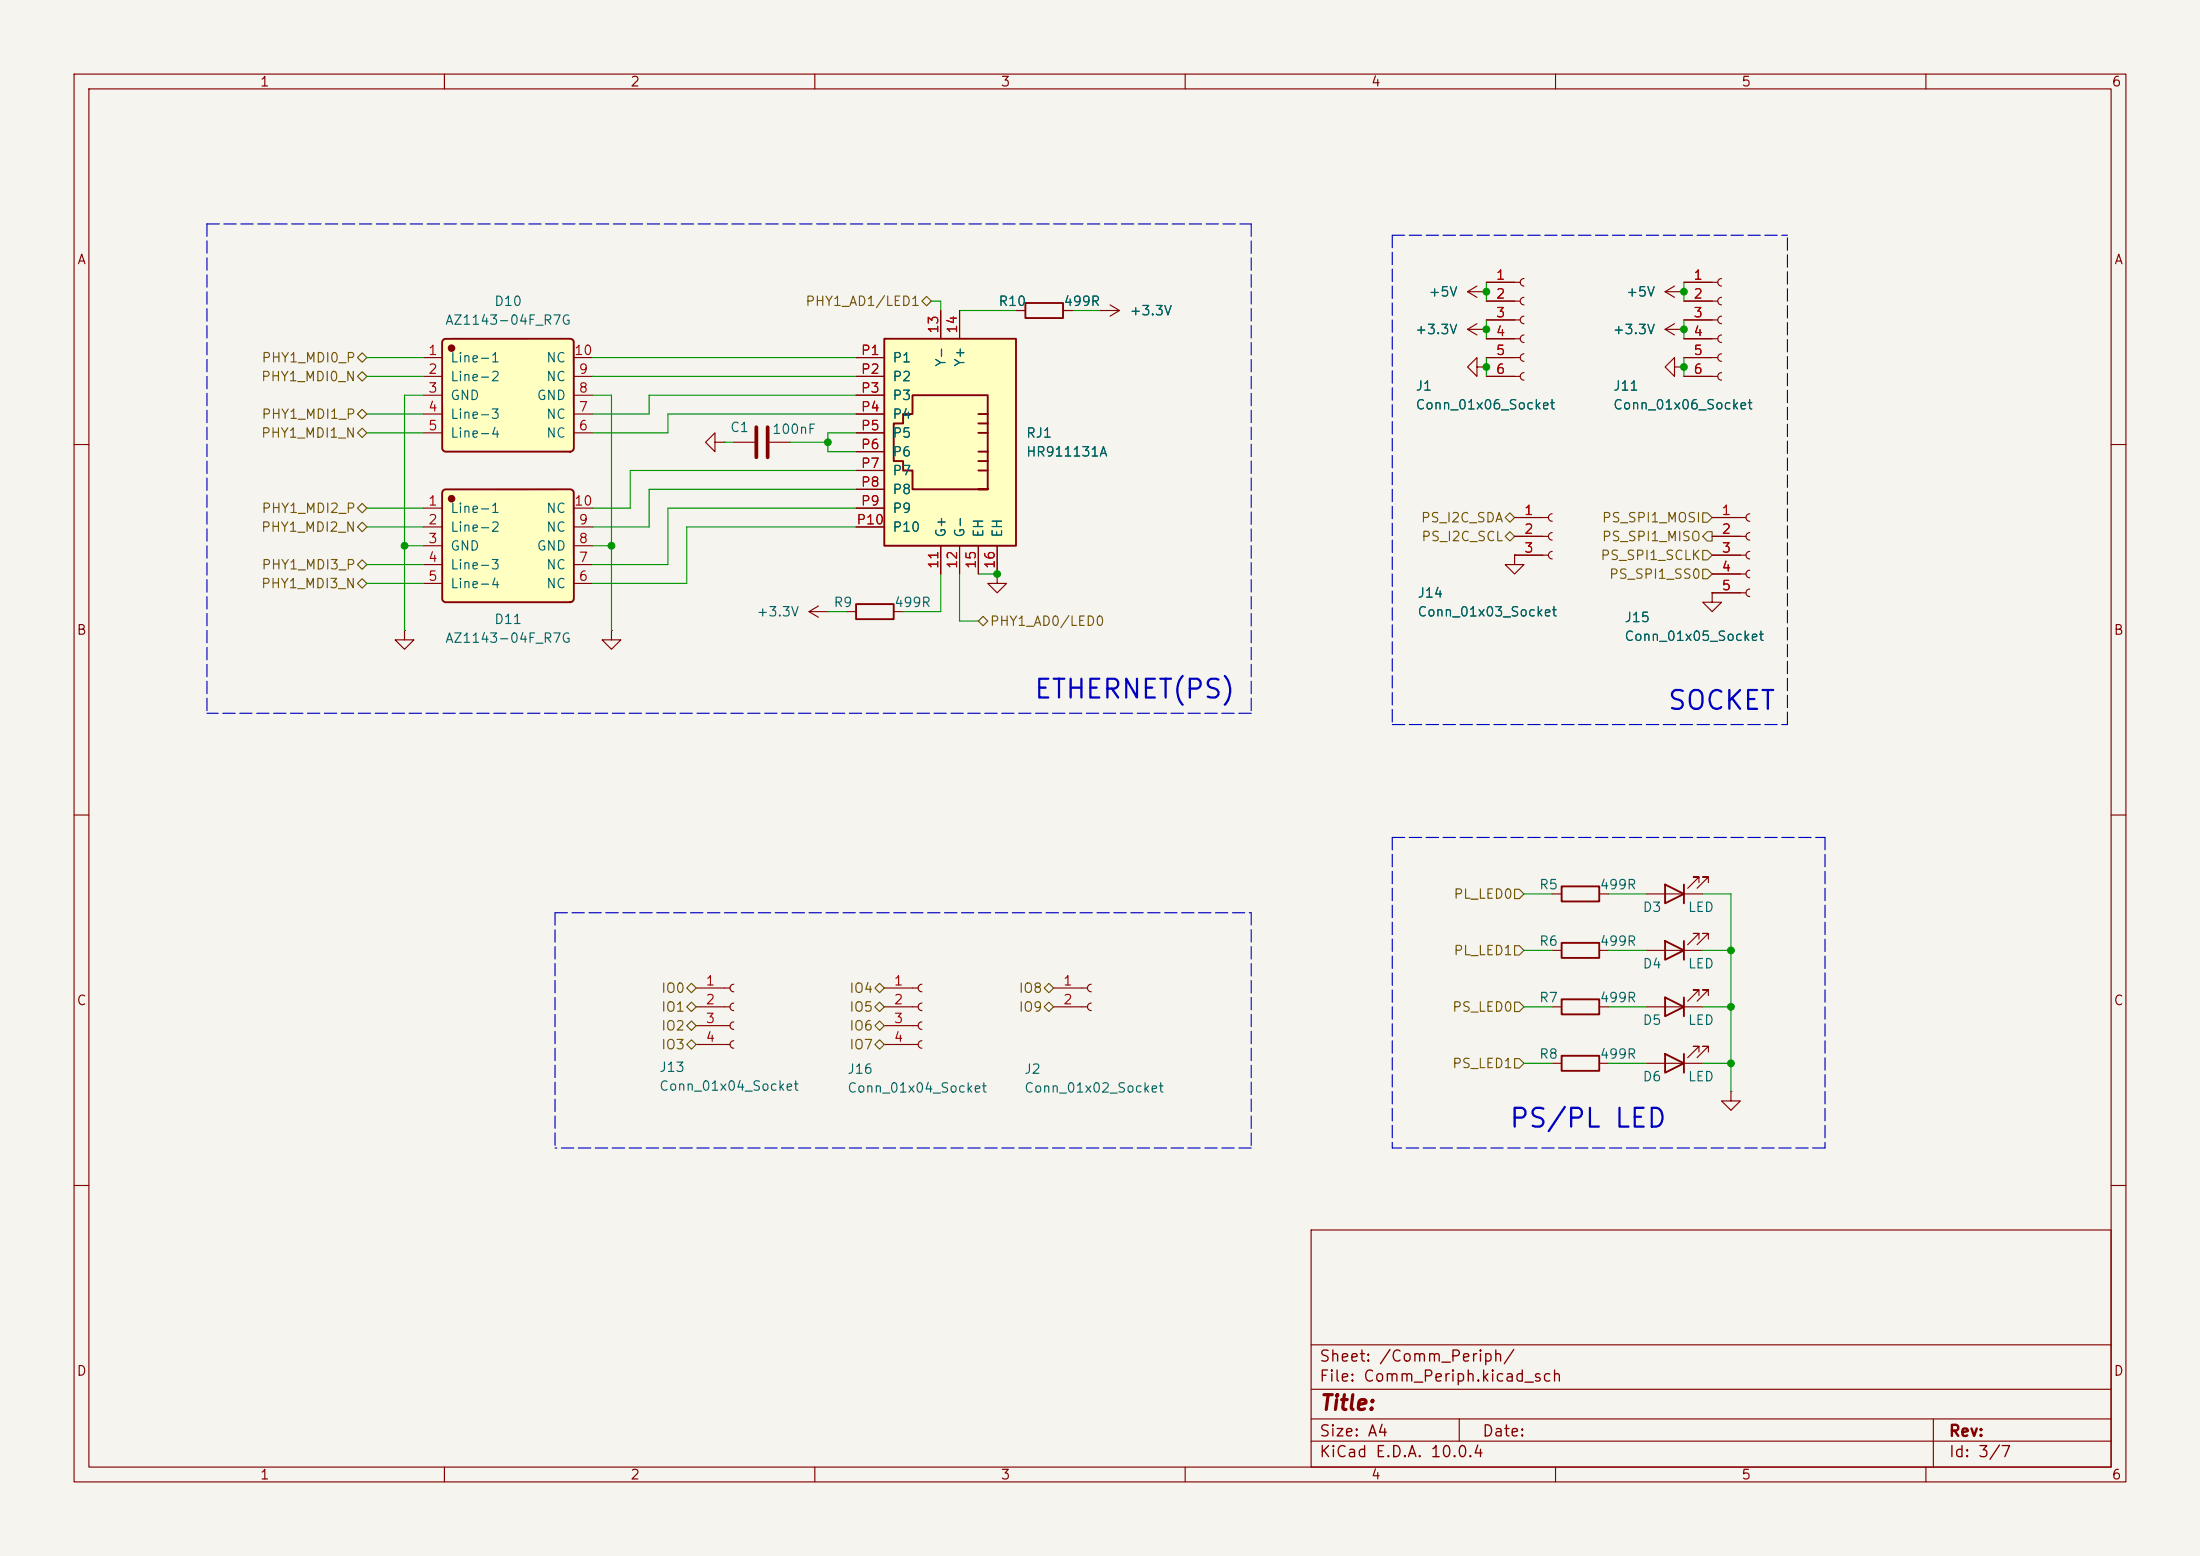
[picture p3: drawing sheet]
<svg xmlns="http://www.w3.org/2000/svg" width="297mm" height="210mm" viewBox="0 0 297 210" stroke-linecap="round" stroke-linejoin="round" font-family="sans-serif">
<path d="M0 0h297v210h-297z" fill="#f5f4ef" stroke="#f5f4ef" stroke-width=".14"/>
<g fill="none" stroke="#840000" stroke-width=".15">
<path d="M10 10h277v190h-277zM12 12h273v186h-273zM60 10v2M110 10v2M160 10v2M210 10v2M260 10v2M198.1 39.4l1.3 .7M198.1 39.4h2.6M199.4 38.6l-1.3 .8M200.7 39.4h.1M200.7 38.1h4.5"/>
<path d="M205.7 37.6a.51 .51 0 0 0-.5 .5 .51 .51 0 0 0 .5 .5M227.3 38.1h4.6M232.4 37.6a.51 .51 0 0 0-.5 .5 .51 .51 0 0 0 .5 .5M200.7 40.6h4.5M200.7 43.2h4.5M200.7 45.7h4.5M200.7 48.3h4.5M200.7 50.8h4.5M205.7 40.1a.51 .51 0 0 0-.5 .5 .51 .51 0 0 0 .5 .5M205.7 42.7a.51 .51 0 0 0-.5 .5 .51 .51 0 0 0 .5 .5M205.7 45.2a.51 .51 0 0 0-.5 .5 .51 .51 0 0 0 .5 .5M205.7 47.8a.51 .51 0 0 0-.5 .5 .51 .51 0 0 0 .5 .5"/>
<path d="M205.7 50.3a.51 .51 0 0 0-.5 .5 .51 .51 0 0 0 .5 .5M227.3 40.6h4.6M227.3 43.2h4.6M227.3 45.7h4.6M227.3 48.3h4.6M227.3 50.8h4.6M232.4 40.1a.51 .51 0 0 0-.5 .5 .51 .51 0 0 0 .5 .5M232.4 42.7a.51 .51 0 0 0-.5 .5 .51 .51 0 0 0 .5 .5M232.4 45.2a.51 .51 0 0 0-.5 .5 .51 .51 0 0 0 .5 .5M232.4 47.8a.51 .51 0 0 0-.5 .5 .51 .51 0 0 0 .5 .5M232.4 50.3a.51 .51 0 0 0-.5 .5 .51 .51 0 0 0 .5 .5M10 60h2"/>
<path d="M231.1 69.9h4.6M231.1 72.4h4.6M231.1 74.9h4.6M231.1 77.5h4.6M236.2 69.3a.51 .51 0 0 0-.5 .6 .51 .51 0 0 0 .5 .5M236.2 71.9a.51 .51 0 0 0-.5 .5 .51 .51 0 0 0 .5 .5M236.2 74.4a.51 .51 0 0 0-.5 .5 .51 .51 0 0 0 .5 .5M236.2 77a.51 .51 0 0 0-.5 .5 .51 .51 0 0 0 .5 .5M236.2 79.5a.51 .51 0 0 0-.5 .5 .51 .51 0 0 0 .5 .5M285 60h2M231.1 80v1.3h1.3l-1.3 1.3-1.2-1.3h1.2M231.1 80h.1"/>
<path d="M231.1 80h4.6M10 110h2M229.4 119.1v-.7h-.8h.8l-1.6 1.5M230.6 119.1v-.7h-.7h.7l-1.5 1.5M285 110h2M222.2 120.7h7.7M222.2 128.3h7.7M229.4 126.7v-.7h-.8h.8l-1.6 1.5M230.6 126.7v-.7h-.7h.7l-1.5 1.5M10 160h2M177 166h108v32h-108zM285 160h2"/>
<path d="M60 198v2M110 198v2M160 198v2M177 194.5h108M177 191.5h108M177 187.5h108M177 181.5h108M197 191.5v3M210 198v2M260 198v2M261 191.5v6.5"/>
</g>
<path d="M224.8 119.4l2.5 1.3-2.5 1.2zM227.3 119.4v2.5M224.8 127l2.5 1.3-2.5 1.2zM227.3 127v2.5" fill="none" stroke="#840000" stroke-width=".25"/>
<path d="M119.4 45.7h17.8v28h-17.8z" fill="#ffffc2"/>
<g fill="none" stroke="#840000" stroke-width=".25">
<path d="M119.4 45.7h17.8v28h-17.8zM132.1 55.9h1.2M132.1 57.2h1.2M132.1 58.4h1.2M138.4 40.9h5.1v2h-5.1zM132.1 61h1.2M132.1 62.2h1.2M132.1 63.5h1.2M132.1 66h1.2h-10.1v-2.5h-1.3v-1.3h-1.3v-5h1.3v-1.3h1.3v-2.6h10.1v12.7M115.6 81.5h5v2.1h-5zM210.8 119.6h5.1v2.1h-5.1zM210.8 127.3h5.1v2h-5.1z"/>
<path d="M210.8 134.9h5.1v2h-5.1zM224.8 134.6l2.5 1.3-2.5 1.3zM227.3 134.6v2.6M210.8 142.5h5.1v2h-5.1zM224.8 142.2l2.5 1.3-2.5 1.3zM227.3 142.2v2.6"/>
</g>
<g fill="none" stroke="#840000" stroke-width=".15">
<path d="M115.6 48.3h3.8M115.6 50.8h3.8M115.6 53.3h3.8M115.6 55.9h3.8M115.6 58.4h3.8M127 41.9v3.8M129.5 41.9v3.8M137.2 41.9h1.2M143.5 41.9h1.3M148.6 41.9h.1M148.6 41.9h2.5M149.9 41.1l1.2 .8"/>
<path d="M151.1 41.9l-1.2 .8M199.4 49.5v-1.2l-1.3 1.2 1.3 1.3v-1.3h1.3M200.7 49.5h.1M226.1 49.5v-1.2l-1.3 1.2 1.3 1.3v-1.3h1.2M227.3 49.5h.1M115.6 61h3.8M115.6 63.5h3.8M115.6 66h3.8M115.6 68.6h3.8M115.6 71.1h3.8M127 73.7v3.8M129.5 73.7v3.8"/>
<path d="M132.1 73.7v3.8M134.6 77.5v1.2h1.3l-1.3 1.3-1.3-1.3h1.3M134.6 77.5h.1M134.6 73.7v3.8M204.5 69.9h4.5M204.5 72.4h4.5M204.5 74.9h4.5M209.5 69.3a.51 .51 0 0 0-.5 .6 .51 .51 0 0 0 .5 .5M209.5 71.9a.51 .51 0 0 0-.5 .5 .51 .51 0 0 0 .5 .5M209.5 74.4a.51 .51 0 0 0-.5 .5 .51 .51 0 0 0 .5 .5M114.3 82.6h1.3M120.6 82.6h1.3"/>
<path d="M94 135.9h4.6M94 133.4h4.6M94 138.4h4.6M99.1 132.8a.51 .51 0 0 0-.5 .6 .51 .51 0 0 0 .5 .5M99.1 135.4a.51 .51 0 0 0-.5 .5 .51 .51 0 0 0 .5 .5M99.1 137.9a.51 .51 0 0 0-.5 .5 .51 .51 0 0 0 .5 .5M119.4 135.9h4.6M119.4 133.4h4.6M119.4 138.4h4.6M124.5 132.8a.51 .51 0 0 0-.5 .6 .51 .51 0 0 0 .5 .5M124.5 135.4a.51 .51 0 0 0-.5 .5 .51 .51 0 0 0 .5 .5M124.5 137.9a.51 .51 0 0 0-.5 .5 .51 .51 0 0 0 .5 .5"/>
<path d="M142.2 135.9h4.6M142.2 133.4h4.6M147.3 132.8a.51 .51 0 0 0-.5 .6 .51 .51 0 0 0 .5 .5M147.3 135.4a.51 .51 0 0 0-.5 .5 .51 .51 0 0 0 .5 .5M209.5 135.9h1.3M209.5 120.7h1.3M209.5 128.3h1.3M215.9 135.9h1.3M215.9 120.7h1.3M215.9 128.3h1.3M222.2 135.9h7.7M229.4 134.4v-.8h-.8h.8l-1.6 1.5"/>
<path d="M230.6 134.4v-.8h-.7h.7l-1.5 1.5M94 141h4.6M99.1 140.5a.51 .51 0 0 0-.5 .5 .51 .51 0 0 0 .5 .5M119.4 141h4.6M124.5 140.5a.51 .51 0 0 0-.5 .5 .51 .51 0 0 0 .5 .5M209.5 143.5h1.3M215.9 143.5h1.3M222.2 143.5h7.7M229.4 142v-.8h-.8h.8l-1.6 1.5M230.6 142v-.8h-.7h.7l-1.5 1.5M233.7 147.3v1.3h1.2l-1.2 1.3-1.3-1.3h1.3M233.7 147.3h.1"/>
</g>
<path d="M59.8 66.2l.3-.2h16.9l.3 .2 .2 .2v14.4a.51 .51 0 0 1-.5 .5h-16.8l-.4-.2-.1-.2v-14.4z" fill="#ffffc2"/>
<circle cx="61" cy="67.3" r=".38" fill="#840000" stroke="#840000" stroke-width=".25"/>
<path d="M59.8 66.2l.3-.2h16.9l.3 .2 .2 .2v14.4a.51 .51 0 0 1-.5 .5h-16.8l-.4-.2-.1-.2v-14.4z" fill="none" stroke="#840000" stroke-width=".25"/>
<path d="M57.1 68.6h2.6M57.1 71.1h2.6M57.1 73.7h2.6M57.1 76.2h2.6M57.1 78.7h2.6M77.5 68.6h2.5M77.5 71.1h2.5M77.5 73.7h2.5M77.5 76.2h2.5M77.5 78.7h2.5M54.6 85.1v1.3h1.3l-1.3 1.2-1.3-1.2h1.3M54.6 85.1h.1" fill="none" stroke="#840000" stroke-width=".15"/>
<path d="M59.8 45.9l.3-.2h16.9l.3 .2 .2 .2v14.4a.51 .51 0 0 1-.5 .5h-16.8l-.4-.2-.1-.2v-14.4z" fill="#ffffc2"/>
<circle cx="61" cy="47" r=".38" fill="#840000" stroke="#840000" stroke-width=".25"/>
<path d="M59.8 45.9l.3-.2h16.9l.3 .2 .2 .2v14.4a.51 .51 0 0 1-.5 .5h-16.8l-.4-.2-.1-.2v-14.4z" fill="none" stroke="#840000" stroke-width=".25"/>
<g fill="none" stroke="#840000" stroke-width=".15">
<path d="M200.7 39.4h.1M200.7 38.1h3.8M224.8 39.4l1.3 .7M224.8 39.4h2.5M226.1 38.6l-1.3 .8M227.3 39.4h.1M227.3 38.1h3.8M57.1 48.3h2.6M57.1 50.8h2.6M57.1 53.3h2.6M57.1 55.9h2.6M57.1 58.4h2.6"/>
<path d="M77.5 48.3h2.5M77.5 50.8h2.5M77.5 53.3h2.5M77.5 55.9h2.5M77.5 58.4h2.5M96.5 59.7v-1.3l-1.3 1.3 1.3 1.3v-1.3h1.3M97.8 59.7h.1M99.1 59.7h2.8M103.9 59.7h2.8M115.6 48.3h3.8M115.6 50.8h3.8M115.6 53.3h3.8"/>
<path d="M115.6 55.9h3.8M115.6 58.4h3.8M127 41.9v3.8M129.5 41.9v3.8M137.2 41.9h1.2M143.5 41.9h1.3M148.6 41.9h.1M198.1 44.5l1.3 .7M198.1 44.5h2.6M199.4 43.7l-1.3 .8M200.7 44.5h.1M200.7 49.5h.1"/>
<path d="M200.7 48.3h3.8M200.7 50.8h3.8M200.7 40.6h3.8M200.7 43.2h3.8M200.7 45.7h3.8M224.8 44.5h2.5M224.8 44.5l1.3 .7M226.1 43.7l-1.3 .8M227.3 44.5h.1M227.3 49.5h.1M227.3 48.3h3.8M227.3 50.8h3.8"/>
<path d="M227.3 40.6h3.8M227.3 43.2h3.8M227.3 45.7h3.8M115.6 61h3.8M115.6 63.5h3.8M115.6 66h3.8M115.6 68.6h3.8M115.6 71.1h3.8M127 73.7v3.8M129.5 73.7v3.8M132.1 73.7v3.8M134.6 77.5h.1"/>
<path d="M134.6 73.7v3.8M204.5 74.9v1.3h1.2l-1.2 1.3-1.3-1.3h1.3M204.5 74.9h.1M204.5 69.9h3.8M204.5 72.4h3.8M204.5 74.9h3.8M231.1 69.9h3.8M231.1 72.4h3.8M231.1 74.9h3.8M231.1 77.5h3.8M82.5 85.1v1.3h1.3l-1.3 1.2-1.2-1.2h1.2M82.5 85.1h.1"/>
<path d="M109.2 82.6l1.3 .7M109.2 82.6h2.6M110.5 81.8l-1.3 .8M111.8 82.6h.1M231.1 80h.1M231.1 80h3.8"/>
</g>
<path d="M102.1 57.7v4M103.6 57.7v4" fill="none" stroke="#840000" stroke-width=".51"/>
<g fill="none" stroke="#725600" stroke-width=".15">
<path d="M48.3 50.8l.6-.6 .6 .6-.6 .6zM48.3 48.3l.6-.7 .6 .7-.6 .6zM48.3 58.4l.6-.6 .6 .6-.6 .7zM48.3 55.9l.6-.7 .6 .7-.6 .6zM124.5 40.6l.6-.6 .6 .6-.6 .7zM48.3 76.2l.6-.6 .6 .6-.6 .6zM48.3 71.1l.6-.6 .6 .6-.6 .7zM48.3 68.6l.6-.7 .6 .7-.6 .6zM48.3 78.7l.6-.6 .6 .6-.6 .7zM203.2 69.9l.6-.7 .7 .7-.7 .6zM203.2 72.4l.6-.6 .7 .6-.7 .6zM229.9 74.3h.6l.6 .6-.6 .7h-.6z"/>
<path d="M229.9 69.2h.6l.6 .7-.6 .6h-.6zM229.9 76.8h.6l.6 .7-.6 .6h-.6zM230.5 71.8h.6v1.2h-.6l-.6-.6zM132.1 83.8l.6-.6 .6 .6-.6 .7zM92.7 135.9l.6-.6 .7 .6-.7 .6zM92.7 133.4l.6-.7 .7 .7-.7 .6zM93.3 137.8l.7 .6-.7 .7-.6-.7zM118.1 135.9l.6-.6 .7 .6-.7 .6zM118.1 133.4l.6-.7 .7 .7-.7 .6zM118.1 138.4l.6-.6 .7 .6-.7 .7zM141 135.9l.6-.6 .6 .6-.6 .6zM141 133.4l.6-.7 .6 .7-.6 .6z"/>
<path d="M204.5 135.3h.6l.6 .6-.6 .6h-.6zM204.5 120h.6l.6 .7-.6 .6h-.6zM204.5 127.6h.6l.6 .7-.6 .6h-.6zM92.7 141l.6-.7 .7 .7-.7 .6zM118.1 141l.6-.7 .7 .7-.7 .6zM204.5 142.9h.6l.6 .6-.6 .6h-.6z"/>
</g>
<g fill="none" stroke="#0000c2" stroke-width=".15" stroke-dasharray="1.7 .6">
<path d="M27.9 30.2v66.1M27.9 30.2h141M168.9 30.2v66.1M188 31.8v66M188 31.8h53.3M168.9 96.3h-141M188 97.8h53.3M241.3 97.8v-66M188 113v41.9M188 113h58.4M246.4 113v41.9M74.9 123.2v31.7"/>
<path d="M74.9 123.2h94M168.9 123.2v31.7M168.9 154.9h-94M246.4 154.9h-58.4"/>
</g>
<g fill="none" stroke="#009600" stroke-width=".15">
<path d="M200.7 38.1v2.5M227.3 38.1v2.5M49.5 48.3h7.6M49.5 55.9h7.6M49.5 58.4h7.6M49.5 50.8h7.6M57.1 53.3h-2.5v31.8M80 48.3h35.6M80 50.8h35.6M80 53.3h2.5v31.8M97.8 59.7h1.3M106.7 59.7h5.1"/>
<path d="M115.6 53.3h-28v2.6h-7.6M115.6 55.9h-25.4v2.5h-10.2M115.6 58.4h-3.8v2.6h3.8M125.7 40.6h1.3v1.3M129.5 41.9h7.7M144.8 41.9h3.8M200.7 43.2v2.5M200.7 48.3v2.5M227.3 43.2v2.5M227.3 48.3v2.5M49.5 78.7h7.6M49.5 76.2h7.6"/>
<path d="M49.5 68.6h7.6M49.5 71.1h7.6M54.6 73.7h2.5M80 73.7h2.5M115.6 71.1h-22.9v7.6h-12.7M115.6 68.6h-25.4v7.6h-10.2M115.6 66h-28v5.1h-7.6M115.6 63.5h-30.5v5.1h-5.1M127 77.5v5.1h-5.1M129.5 77.5v6.3h2.6M132.1 77.5h2.5M111.8 82.6h2.5"/>
<path d="M205.7 135.9h3.8M205.7 128.3h3.8M205.7 120.7h3.8M217.2 135.9h5M217.2 128.3h5M217.2 120.7h5M229.9 135.9h3.8M229.9 128.3h3.8M229.9 120.7h3.8v26.6M205.7 143.5h3.8M217.2 143.5h5M229.9 143.5h3.8"/>
</g>
<g fill="#009600" stroke="#009600" stroke-width=".14">
<circle cx="233.7" cy="128.3" r=".46"/>
<circle cx="233.7" cy="135.9" r=".46"/>
<circle cx="233.7" cy="143.5" r=".46"/>
<circle cx="227.3" cy="39.4" r=".46"/>
<circle cx="227.3" cy="44.5" r=".46"/>
<circle cx="227.3" cy="49.5" r=".46"/>
<circle cx="54.6" cy="73.7" r=".46"/>
<circle cx="82.5" cy="73.7" r=".46"/>
<circle cx="200.7" cy="49.5" r=".46"/>
<circle cx="200.7" cy="44.5" r=".46"/>
<circle cx="200.7" cy="39.4" r=".46"/>
<circle cx="111.8" cy="59.7" r=".46"/>
<circle cx="134.6" cy="77.5" r=".46"/>
</g>
<g font-size="2.5" fill="#0000c2">
<text x="139.4" y="94.9">ETHERNET(PS)</text>
<text x="225" y="96.4">SOCKET</text>
<text x="203.6" y="152.8">PS/PL LED</text>
</g>
<text font-size="2" fill="#840000" x="178" y="190.8">Title:</text>
<g font-size="1.5" fill="#840000">
<text x="178" y="184.2">Sheet: /Comm_Periph/</text>
<text x="178" y="186.9">File: Comm_Periph.kicad_sch</text>
<text x="178" y="197.1">KiCad E.D.A. 10.0.4</text>
<text x="178" y="194.3">Size: A4</text>
<text x="200" y="194.3">Date:</text>
<text x="263" y="194.3">Rev:</text>
<text x="263" y="197.1">Id: 3/7</text>
</g>
<g font-size="1.3" fill="#840000">
<text x="35" y="12">1</text>
<text x="85" y="12">2</text>
<text x="135" y="12">3</text>
<text x="185" y="12">4</text>
<text x="235" y="12">5</text>
<text x="285" y="12">6</text>
<text x="10.3" y="36">A</text>
<text x="285.3" y="36">A</text>
<text x="10.3" y="86">B</text>
<text x="285.3" y="86">B</text>
<text x="10.3" y="136">C</text>
<text x="285.3" y="136">C</text>
<text x="10.3" y="186">D</text>
<text x="285.3" y="186">D</text>
<text x="35" y="200">1</text>
<text x="85" y="200">2</text>
<text x="135" y="200">3</text>
<text x="185" y="200">4</text>
<text x="235" y="200">5</text>
<text x="285" y="200">6</text>
</g>
<g font-size="1.3" fill="#006464">
<text x="66.6" y="41.6">D10</text>
<text x="134.7" y="41.6">R10</text>
<text x="143.5" y="41.6">499R</text>
<text x="192.8" y="40.3">+5V</text>
<text x="219.4" y="40.3">+5V</text>
<text x="60" y="44.2">AZ1143-04F_R7G</text>
<text x="152.4" y="42.9">+3.3V</text>
<text x="191" y="45.4">+3.3V</text>
<text x="217.6" y="45.4">+3.3V</text>
<text x="60.7" y="49.2">Line-1</text>
<text x="60.7" y="51.8">Line-2</text>
<text x="73.7" y="51.8">NC</text>
<text x="73.7" y="49.2">NC</text>
<text x="120.4" y="49.2">P1</text>
<text x="120.4" y="51.8">P2</text>
<text x="128" y="49.6" transform="rotate(-90 128 49.6)">Y-</text>
<text x="130.5" y="49.6" transform="rotate(-90 130.5 49.6)">Y+</text>
<text x="191" y="53">J1</text>
<text x="217.7" y="53">J11</text>
<text x="60.7" y="54.3">GND</text>
<text x="60.7" y="56.9">Line-3</text>
<text x="60.7" y="59.4">Line-4</text>
<text x="72.4" y="54.3">GND</text>
<text x="73.7" y="59.4">NC</text>
<text x="73.7" y="56.9">NC</text>
<text x="98.5" y="58.6">C1</text>
<text x="104.2" y="58.9">100nF</text>
<text x="120.4" y="54.3">P3</text>
<text x="120.4" y="56.9">P4</text>
<text x="120.4" y="59.4">P5</text>
<text x="138.4" y="59.4">RJ1</text>
<text x="191" y="55.6">Conn_01x06_Socket</text>
<text x="217.7" y="55.6">Conn_01x06_Socket</text>
<text x="120.4" y="61.9">P6</text>
<text x="120.4" y="64.5">P7</text>
<text x="138.4" y="61.9">HR911131A</text>
<text x="60.7" y="69.6">Line-1</text>
<text x="73.7" y="69.6">NC</text>
<text x="120.4" y="67">P8</text>
<text x="120.4" y="69.6">P9</text>
<text x="60.7" y="72.1">Line-2</text>
<text x="60.7" y="74.6">GND</text>
<text x="60.7" y="77.2">Line-3</text>
<text x="72.4" y="74.6">GND</text>
<text x="73.7" y="77.2">NC</text>
<text x="73.7" y="72.1">NC</text>
<text x="120.4" y="72.1">P10</text>
<text x="128" y="72.6" transform="rotate(-90 128 72.6)">G+</text>
<text x="130.5" y="72.6" transform="rotate(-90 130.5 72.6)">G-</text>
<text x="133.1" y="72.6" transform="rotate(-90 133.1 72.6)">EH</text>
<text x="135.6" y="72.6" transform="rotate(-90 135.6 72.6)">EH</text>
<text x="60.7" y="79.7">Line-4</text>
<text x="73.7" y="79.7">NC</text>
<text x="102.1" y="83.5">+3.3V</text>
<text x="112.5" y="82.3">R9</text>
<text x="120.6" y="82.3">499R</text>
<text x="191.3" y="81">J14</text>
<text x="191.3" y="83.5">Conn_01x03_Socket</text>
<text x="60" y="87.1">AZ1143-04F_R7G</text>
<text x="66.6" y="84.5">D11</text>
<text x="219.2" y="84.3">J15</text>
<text x="219.2" y="86.8">Conn_01x05_Socket</text>
<text x="207.7" y="120.4">R5</text>
<text x="215.9" y="120.4">499R</text>
<text x="221.7" y="123.4">D3</text>
<text x="227.8" y="123.4">LED</text>
<text x="207.7" y="128">R6</text>
<text x="215.9" y="128">499R</text>
<text x="221.7" y="131">D4</text>
<text x="227.8" y="131">LED</text>
<text x="207.7" y="135.6">R7</text>
<text x="215.9" y="135.6">499R</text>
<text x="207.7" y="143.2">R8</text>
<text x="215.9" y="143.2">499R</text>
<text x="221.7" y="138.6">D5</text>
<text x="227.8" y="138.6">LED</text>
<text x="88.9" y="145">J13</text>
<text x="88.9" y="147.5">Conn_01x04_Socket</text>
<text x="114.3" y="145.2">J16</text>
<text x="114.3" y="147.8">Conn_01x04_Socket</text>
<text x="138.2" y="145.2">J2</text>
<text x="138.2" y="147.8">Conn_01x02_Socket</text>
<text x="221.7" y="146.3">D6</text>
<text x="227.8" y="146.3">LED</text>
</g>
<g font-size="1.3" fill="#725600">
<text x="108.6" y="41.6">PHY1_AD1/LED1</text>
<text x="35.2" y="51.8">PHY1_MDI0_N</text>
<text x="35.2" y="49.2">PHY1_MDI0_P</text>
<text x="35.2" y="59.4">PHY1_MDI1_N</text>
<text x="35.2" y="56.9">PHY1_MDI1_P</text>
<text x="35.2" y="69.6">PHY1_MDI2_P</text>
<text x="191.7" y="70.8">PS_I2C_SDA</text>
<text x="216.2" y="70.8">PS_SPI1_MOSI</text>
<text x="35.2" y="72.1">PHY1_MDI2_N</text>
<text x="35.2" y="77.2">PHY1_MDI3_P</text>
<text x="191.8" y="73.4">PS_I2C_SCL</text>
<text x="216" y="75.9">PS_SPI1_SCLK</text>
<text x="216.2" y="73.4">PS_SPI1_MISO</text>
<text x="35.2" y="79.7">PHY1_MDI3_N</text>
<text x="217.1" y="78.4">PS_SPI1_SS0</text>
<text x="133.5" y="84.8">PHY1_AD0/LED0</text>
<text x="196.2" y="121.6">PL_LED0</text>
<text x="196.2" y="129.2">PL_LED1</text>
<text x="89.2" y="136.9">IO1</text>
<text x="89.2" y="134.3">IO0</text>
<text x="114.6" y="136.9">IO5</text>
<text x="114.6" y="134.3">IO4</text>
<text x="137.4" y="136.9">IO9</text>
<text x="137.4" y="134.3">IO8</text>
<text x="196" y="136.9">PS_LED0</text>
<text x="89.2" y="139.4">IO2</text>
<text x="89.2" y="141.9">IO3</text>
<text x="114.6" y="139.4">IO6</text>
<text x="114.6" y="141.9">IO7</text>
<text x="196" y="144.5">PS_LED1</text>
</g>
<g font-size="1.3" fill="#a90000">
<text x="201.9" y="38.1">1</text>
<text x="201.9" y="40.6">2</text>
<text x="228.5" y="38.1">1</text>
<text x="228.5" y="40.6">2</text>
<text x="127" y="45.1" transform="rotate(-90 127 45.1)">13</text>
<text x="129.5" y="45.1" transform="rotate(-90 129.5 45.1)">14</text>
<text x="201.9" y="43.2">3</text>
<text x="201.9" y="45.7">4</text>
<text x="228.5" y="43.2">3</text>
<text x="228.5" y="45.7">4</text>
<text x="57.7" y="48.2">1</text>
<text x="57.7" y="50.8">2</text>
<text x="57.7" y="53.3">3</text>
<text x="77.4" y="48.2">10</text>
<text x="78" y="53.3">8</text>
<text x="78" y="50.8">9</text>
<text x="116.1" y="48.2">P1</text>
<text x="116.1" y="50.8">P2</text>
<text x="116.1" y="53.3">P3</text>
<text x="201.9" y="48.2">5</text>
<text x="201.9" y="50.8">6</text>
<text x="228.5" y="48.2">5</text>
<text x="228.5" y="50.8">6</text>
<text x="57.7" y="55.9">4</text>
<text x="57.7" y="58.4">5</text>
<text x="78" y="58.4">6</text>
<text x="78" y="55.9">7</text>
<text x="116.1" y="55.9">P4</text>
<text x="116.1" y="58.4">P5</text>
<text x="116.1" y="60.9">P6</text>
<text x="116.1" y="63.5">P7</text>
<text x="57.7" y="68.6">1</text>
<text x="57.7" y="71.1">2</text>
<text x="77.4" y="68.6">10</text>
<text x="78" y="71.1">9</text>
<text x="115.5" y="71.1">P10</text>
<text x="116.1" y="66">P8</text>
<text x="116.1" y="68.6">P9</text>
<text x="205.7" y="69.8">1</text>
<text x="232.3" y="69.8">1</text>
<text x="57.7" y="73.6">3</text>
<text x="57.7" y="76.2">4</text>
<text x="78" y="76.2">7</text>
<text x="78" y="73.6">8</text>
<text x="127" y="76.9" transform="rotate(-90 127 76.9)">11</text>
<text x="129.5" y="76.9" transform="rotate(-90 129.5 76.9)">12</text>
<text x="132.1" y="76.9" transform="rotate(-90 132.1 76.9)">15</text>
<text x="134.6" y="76.9" transform="rotate(-90 134.6 76.9)">16</text>
<text x="205.7" y="72.4">2</text>
<text x="205.7" y="74.9">3</text>
<text x="232.3" y="72.4">2</text>
<text x="232.3" y="74.9">3</text>
<text x="232.3" y="77.4">4</text>
<text x="57.7" y="78.7">5</text>
<text x="78" y="78.7">6</text>
<text x="232.3" y="80">5</text>
<text x="95.2" y="133.3">1</text>
<text x="95.2" y="135.9">2</text>
<text x="120.6" y="133.3">1</text>
<text x="120.6" y="135.9">2</text>
<text x="143.4" y="133.3">1</text>
<text x="143.4" y="135.9">2</text>
<text x="95.2" y="138.4">3</text>
<text x="95.2" y="140.9">4</text>
<text x="120.6" y="138.4">3</text>
<text x="120.6" y="140.9">4</text>
</g>
</svg>
